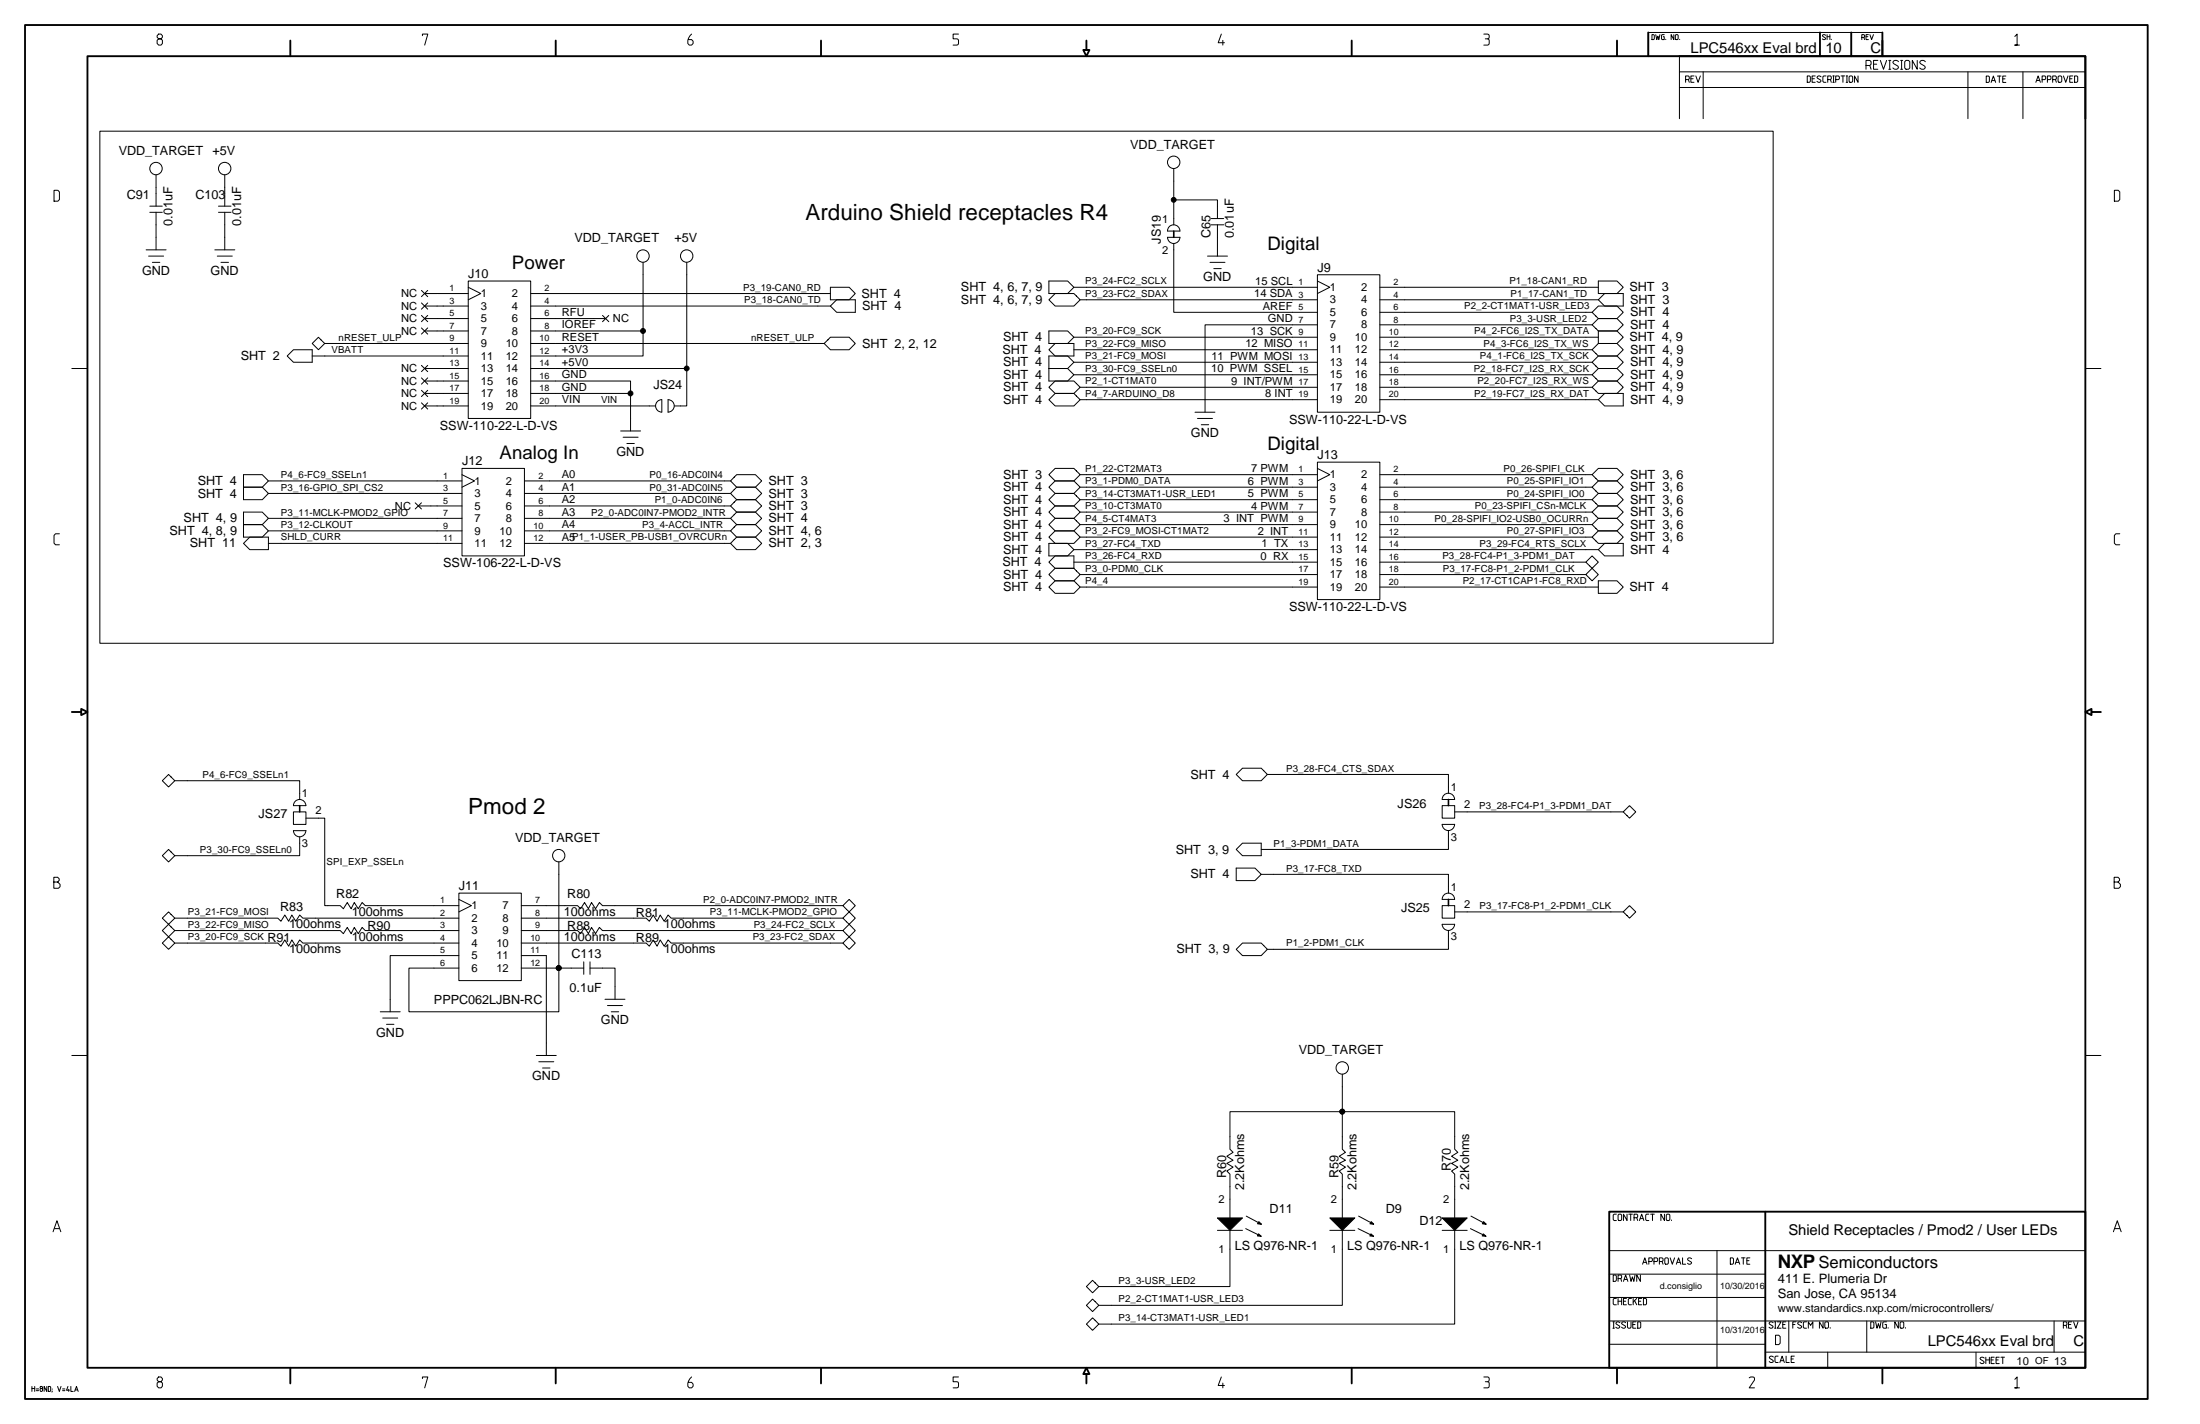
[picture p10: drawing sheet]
<svg xmlns="http://www.w3.org/2000/svg" width="432mm" height="279mm" viewBox="0 0 432 279" stroke-linecap="round" stroke-linejoin="round" font-family="sans-serif">
<g fill="none" stroke="#000" stroke-width=".2">
<path d="M31.1 6.7l-.3 .3v.3l.3 .3h.5l.3 .3v.6l-.3 .3h-.5l-.3-.3v-.6l.3-.3h.5l.3-.3v-.3l-.3-.3zM82.9 7v-.3h1.1l-.6 2.1M135.7 6.7a2.04 2.04 0 0 0-.7 1.8l.3 .3h.4l.3-.3v-.4l-.3-.3h-.6M188.1 6.7h-1v.9h.7l.3 .3-.1 .8-.9 .1M239.7 6.7l-.6 1.7h1.2M240 7.9v.9M291.2 6.7h.8a.55 .55 0 0 1 .2 .8l-.2 .1M291.5 7.6l.7 .1 .1 .8-.3 .3h-.8M324.2 6.8h.4l.1 .1v.7l-.1 .2h-.4zM325 6.8l.2 1 .2-.7 .2 .7 .2-1M326.6 6.8h-.4l-.1 .1 .1 .9h.4v-.6h-.1M326.9 7.7v.1"/>
<path d="M328.5 6.8v1l-.5-1v1M329 6.8l.4 .1v.7l-.2 .2-.4-.2v-.7zM329.6 11v12.3M329.6 17.2h79.7M329.6 14.1h79.7M329.7 7.7v.1M330.8 15.6h.6l.2-.1v-.4l-.2-.2h-.6v1.3M331.4 15.6l.2 .6M331.9 15.5h.4M332.5 14.9h-.6v1.3h.6M332.8 14.9l.5 1.3 .4-1.3M334.3 14.1v9.2"/>
<path d="M354.7 14.9h.5l.1 .2v.9l-.1 .2h-.5zM355.7 15.5h.4M356.3 14.9h-.6v1.3h.6M357.4 15.1a.47 .47 0 0 0-.8 .1l.7 .5v.3a.49 .49 0 0 1-.7 0M358.3 6.9l-.2-.1-.3 .1v.2l.5 .5-.2 .2-.4-.2M358.4 14.9h-.5l-.1 .2v.9l.1 .2h.5M358.6 7.2h.6M358.6 6.8v1M358.7 15.6h.6l.1-.1v-.4l-.1-.2h-.6v1.3M359.2 6.8v1M359.3 15.6l.1 .6M359.4 7.7v.1"/>
<path d="M359.7 16.2h.3M359.7 14.9h.3M359.9 14.9v1.3M360.3 15.6h.5l.2-.1v-.4l-.2-.2h-.5v1.3M361.4 14.9h.7M361.7 14.9v1.3M362.4 16.2h.2M362.4 14.9h.2M362.5 14.9v1.3M363.1 14.9h.4l.1 .2v.9l-.1 .2h-.4l-.2-.2v-.9zM364.7 14.9v1.3l-.7-1.3v1.3M365.4 7.3h.4l.2-.1-.2-.4h-.4v1"/>
<path d="M365.8 7.3l.2 .5M366.2 12.8h.8l.2-.2v-.5l-.2-.2h-.8v1.7M366.2 7.2h.4M366.7 6.8h-.5v1h.5M367 12.8l.2 .8M367 6.8l.3 1 .4-1M367.7 12.6h.6M368.6 11.9h-.9v1.7h.9M369.1 11.9l.6 1.7 .6-1.7M369.5 6.4h-46v4.6h46M370.7 13.6h.4M370.7 11.9h.4"/>
<path d="M370.9 11.9v1.7M372.6 12.1a.62 .62 0 0 0-1.1 .1l.1 .3 .9 .5 .1 .2-.1 .3a.7 .7 0 0 1-1-.2M373 13.6h.4M373 11.9h.4M373.2 11.9v1.7M374.1 11.9h.5l.2 .2v1.2l-.2 .3h-.5l-.3-.3v-1.2zM376.3 11.9v1.7l-1-1.7v1.7M377.9 12.1a.62 .62 0 0 0-1.1 .1l.1 .3 .9 .5 .1 .2-.1 .3a.68 .68 0 0 1-1-.2M386.2 14.1v9.2M389.8 14.9h.5l.2 .2v.9l-.2 .2h-.5zM390.8 16.2l.4-1.3 .5 1.3M391 15.8h.5"/>
<path d="M392 14.9h.7M392.4 14.9v1.3M393.1 15.5h.4M393.7 14.9h-.6v1.3h.6M395.5 7.2l.4-.5v2.1h-.4h.9M397 14.1v9.2M399.6 16.2l.4-1.3 .5 1.3M399.8 15.8h.5M400.8 15.6h.5l.2-.1v-.4l-.2-.2h-.5v1.3M401.8 15.6h.6l.1-.1v-.4l-.1-.2h-.6v1.3M402.9 15.6h.5l.2-.1v-.4l-.2-.2h-.5v1.3M403.4 15.6l.2 .6"/>
<path d="M404.1 14.9h.4l.2 .2v.9l-.2 .2h-.4l-.2-.2v-.9zM405 14.9l.4 1.3 .5-1.3M406.2 15.5h.5M406.8 14.9h-.6v1.3h.6M407.2 14.9h.4l.2 .2v.9l-.2 .2h-.4zM10.6 37.3h.8l.3 .4v1.5l-.3 .3h-.8zM19.6 25.7h328.4v100.5h-328.4zM30.6 34.3v6.1M44.1 34.3v6.1M230.4 39.2h8.6v3.7M230.4 33.1v11M415 37.3h.8l.3 .4v1.5l-.3 .3h-.8z"/>
<path d="M28.7 49h3.9M29.2 50.2h2.9M29.4 40.4h2.5M29.4 41.7h2.5M29.9 51.5h1.5M30.6 41.7v7.3M42.2 49h3.9M42.7 50.2h2.9M42.9 40.4h2.4M42.9 41.7h2.4M43.4 51.5h1.5M44.1 41.7v7.3"/>
<path d="M82.7 57l1.2 1.2M82.7 59.4l1.2 1.3M83.3 57.6h8.6M83.9 57l-1.2 1.2M83.9 59.4l-1.2 1.3M91.9 55.1h12.3v27h-12.3zM91.9 56.4l2.5 1.2-2.5 1.2M126.2 51.5v18.3l-22 .1M134.8 51.5v28.2h-2.4M163 56.4h3.7l1.2 1.2-1.2 1.2h-3.7zM163 57.6h-58.8M164.2 58.8h3.7v2.5h-3.7l-1.2-1.3z"/>
<path d="M205.9 58.8l1.2-1.2h3.7l1.2 1.2-1.2 1.2h-3.7zM205.9 55.1h3.6l1.3 1.3-1.3 1.2h-3.6zM210.8 56.4h47.8M212 58.8h46.6M229.2 46.5h2.4a1.22 1.22 0 0 1-1.2 1.3 1.22 1.22 0 0 1-1.2-1.3zM229.6 44.3a1.23 1.23 0 0 1 2 1h-2.4v-.4zM230.4 47.8v13.5h28.2M237 50.2h3.9M237.5 51.5h2.9M237.7 44.1h2.5M237.7 42.9h2.5M238.2 52.7h1.5"/>
<path d="M239 44.1v6.1M258.6 53.9h12.2v27h-12.2zM258.6 55.1l2.4 1.3-2.4 1.2M313.7 56.4h-42.9M313.7 55.1h3.7l1.2 1.3-1.2 1.2h-3.7zM313.7 58.8h-42.9M314.9 57.6h3.7v2.4h-3.7l-1.2-1.2zM14.1 72.3h3.1M56.4 69.9l1.2-1.3h3.7v2.5h-3.7zM61.3 67.4l1.2-1.2 1.2 1.2-1.2 1.2zM61.3 69.8l30.6 .1M63.7 67.4h28.2"/>
<path d="M82.7 71.7l1.2 1.2M82.7 74.1l1.2 1.3M82.7 76.6l1.2 1.2M82.7 79l1.2 1.3M82.7 61.9l1.2 1.2M82.7 64.3l1.2 1.3M83.3 77.2h8.6M83.3 62.5h8.6M83.3 64.9h8.6M83.3 60h8.6M83.3 72.3h8.6M83.3 74.8h8.6"/>
<path d="M83.3 79.7h8.6M83.9 71.7l-1.2 1.2M83.9 74.1l-1.2 1.3M83.9 76.6l-1.2 1.2M83.9 79l-1.2 1.3M83.9 61.9l-1.2 1.2M83.9 64.3l-1.2 1.3M104.2 74.8h19.6v9.8M118.3 61.9l1.2 1.2M118.9 62.5h-14.7M119.5 61.9l-1.2 1.2M123.8 77.2h-19.6"/>
<path d="M126.2 64.9h-22M128.7 79.7h-24.5M128.9 78.9l.6-.4 .4-.1v2.5a1.22 1.22 0 0 1-1-2zM131.1 78.4a1.22 1.22 0 0 1 1.2 1.2 1.22 1.22 0 0 1-1.2 1.3zM134.8 72.3h-30.6M161.8 67.4h-57.6M163 66.2h3.7l1.2 1.2-1.2 1.2h-3.7l-1.2-1.2zM163 60h-58.8M205.9 68.6l1.2-1.2h3.7v2.4h-3.7zM205.9 76l1.2-1.2h3.7l1.2 1.2-1.2 1.2h-3.7zM205.9 78.4l1.2-1.2h3.7l1.2 1.2-1.2 1.3h-3.7zM205.9 64.9h3.6l1.3 1.3-1.3 1.2h-3.6z"/>
<path d="M205.9 69.9h3.6l1.3 1.2-1.3 1.2h-3.6h3.6l1.3 1.2-1.3 1.3h-3.6zM210.8 73.5h47.8M210.8 66.2h47.8M210.8 68.6h47.8M212 78.4h46.6M212 76h46.6M258.6 63.7h-22.1v17.2M258.6 71.1h-47.8M312.5 73.5h-41.7M312.5 76h-41.7M312.5 71.1h-41.7M312.5 68.6h-41.7"/>
<path d="M312.5 61.3h-41.7M312.5 63.7h-41.7M313.7 66.2h-42.9M313.7 72.3h3.7l1.2 1.2-1.2 1.3h-3.7l-1.2-1.3zM313.7 74.8h3.7l1.2 1.2-1.2 1.2h-3.7l-1.2-1.2zM313.7 69.9h3.7l1.2 1.2-1.2 1.2h-3.7l-1.2-1.2zM313.7 67.4h3.7l1.2 1.2-1.2 1.2h-3.7l-1.2-1.2zM313.7 60h3.7l1.2 1.3-1.2 1.2h-3.7l-1.2-1.2zM313.7 62.5h3.7l1.2 1.2-1.2 1.2h-3.7l-1.2-1.2zM313.7 64.9h3.7l1.2 1.3-1.2 1.2h-3.7zM313.7 78.4h-42.9M314.9 77.2h3.7v2.5h-3.7l-1.2-1.3z"/>
<path d="M409.3 72.3h3M47.8 93.1h3.7l1.2 1.3-1.2 1.2h-3.7h3.7l1.2 1.2-1.2 1.2h-3.7zM52.7 94.4h38M52.7 96.8h38M81.5 98.7l1.2 1.2M82.1 99.3h8.6M82.7 98.7l-1.2 1.2M90.7 91.9h12.2v17.2h-12.2zM90.7 93.1l2.4 1.3-2.4 1.2M102.9 99.3h40.5M102.9 94.4h40.5M102.9 96.8h40.5"/>
<path d="M121.8 84.6h3.9M122.3 85.8h2.9M123 87h1.5M144.6 93.1h3.7l1.2 1.3-1.2 1.2h-3.7l-1.2-1.2zM144.6 95.6h3.7l1.2 1.2-1.2 1.2h-3.7l-1.2-1.2zM144.6 98h3.7l1.2 1.3-1.2 1.2h-3.7l-1.2-1.2zM205.9 98l1.2-1.2h3.7l1.2 1.2-1.2 1.3h-3.7zM205.9 95.6l1.2-1.2h3.7l1.2 1.2-1.2 1.2h-3.7zM205.9 93.1l1.2-1.2h3.7l1.2 1.2-1.2 1.3h-3.7zM234.5 80.9h4M235 82.1h3M235.8 83.3h1.4"/>
<path d="M258.6 90.7h12.2v26.9h-12.2zM258.6 91.9l2.4 1.2-2.4 1.3M258.6 95.6h-46.6M258.6 98h-46.6M258.6 93.1h-46.6M270.8 95.6h41.7M270.8 98h41.7M270.8 93.1h41.7M313.7 96.8h3.7l1.2 1.2-1.2 1.3h-3.7l-1.2-1.3zM313.7 94.4h3.7l1.2 1.2-1.2 1.2h-3.7l-1.2-1.2zM313.7 91.9h3.7l1.2 1.2-1.2 1.3h-3.7l-1.2-1.3zM11.7 104.7h-.8l-.3 .4v1.5l.3 .3h.8"/>
<path d="M47.8 100.5h3.7l1.2 1.2-1.2 1.2h-3.7h3.7l1.2 1.3-1.2 1.2h-3.7zM49 105.4h3.7v2.4h-3.7l-1.2-1.2zM52.7 101.7h38M90.7 106.6h-38M90.7 104.2h-38M102.9 106.6h40.5M102.9 101.7h40.5M102.9 104.2h40.5M144.6 105.4h3.7l1.2 1.2-1.2 1.2h-3.7l-1.2-1.2zM144.6 100.5h3.7l1.2 1.2-1.2 1.2h-3.7l-1.2-1.2zM144.6 102.9h3.7l1.2 1.3-1.2 1.2h-3.7l-1.2-1.2zM205.9 110.3l1.2-1.2h3.7v2.4h-3.7z"/>
<path d="M205.9 100.5l1.2-1.2h3.7l1.2 1.2-1.2 1.2h-3.7zM205.9 102.9l1.2-1.2h3.7l1.2 1.2-1.2 1.3h-3.7zM205.9 105.4l1.2-1.2h3.7l1.2 1.2-1.2 1.2h-3.7zM205.9 112.7l1.2-1.2h3.7l1.2 1.2-1.2 1.3h-3.7zM205.9 115.2l1.2-1.2h3.7l1.2 1.2-1.2 1.2h-3.7zM205.9 106.6h3.6l1.3 1.2-1.3 1.3h-3.6zM210.8 107.8h47.8M210.8 110.3h47.8M212 112.7h46.6M258.6 105.4h-46.6M258.6 100.5h-46.6M258.6 102.9h-46.6"/>
<path d="M258.6 115.2h-46.6M270.8 105.4h41.7M270.8 100.5h41.7M270.8 102.9h41.7M270.8 112.7h40.5M270.8 110.3h40.5M270.8 107.8h42.9M270.8 115.2h42.9M312.5 100.5l1.2-1.2h3.7l1.2 1.2-1.2 1.2h-3.7zM312.5 109.1l1.2 1.2-1.2 1.2-1.2-1.2zM312.5 111.5l1.2 1.2-1.2 1.3-1.2-1.3zM313.7 104.2h3.7l1.2 1.2-1.2 1.2h-3.7l-1.2-1.2z"/>
<path d="M313.7 101.7h3.7l1.2 1.2-1.2 1.3h-3.7l-1.2-1.3zM313.7 114h3.7l1.2 1.2-1.2 1.2h-3.7zM314.9 106.6h3.7v2.5h-3.7l-1.2-1.3zM416.1 104.7h-.8l-.3 .4v1.5l.3 .3h.8M31.9 153.2l1.2-1.2 1.2 1.2-1.2 1.2zM34.3 153.2h24.5v3.7M57.6 159.3h2.4v2.5h-2.4zM60 158.1a1.22 1.22 0 0 0-1.2-1.2 1.22 1.22 0 0 0-1.2 1.2h2.4M242.6 152l1.3-1.3h3.6l1.3 1.3-1.3 1.2h-3.6zM248.8 152h35.5v3.6M283.1 156.9h2.4M283.1 156.8a1.22 1.22 0 0 1 1.2-1.2 1.22 1.22 0 0 1 1.2 1.2"/>
<path d="M283.1 158.1h2.4v2.4h-2.4zM285.5 159.3h33.1M319.8 158.1l1.3 1.2-1.3 1.2-1.2-1.2zM10.6 173.1h.7l.3-.4v-.3l-.3-.3h-.7v2.2h.9l.3-.3v-.5l-.5-.4M31.9 167.9l1.2-1.2 1.2 1.2-1.2 1.2zM57.6 163a1.22 1.22 0 0 0 1.2 1.2 1.22 1.22 0 0 0 1.2-1.2M57.6 163h2.4M58.8 164.2v3.7h-24.5M60 160.5h3.7v17.2h3.1l.6 .6 .8-1.2 .7 1.2 .6-1.2 .8 1.2 .8-1.2 .6 .6h18.4M90.1 175.2h12.2v17.2h-12.2zM90.1 176.5l2.4 1.2-2.4 1.2M102.3 177.7h11l.7 .6 .7-1.2 .8 1.2 .6-1.2 .8 1.2 .7-1.2 .7 .6h47.1"/>
<path d="M109.7 169.1v29.4h-29.4v-8.6h9.8M165.4 177.7l1.3-1.2 1.2 1.2-1.2 1.2zM242.6 166.7l1.3-1.3h3.6v2.5h-3.6zM242.6 170.3h3.7l1.2 1.3-1.2 1.2h-3.7zM247.5 171.6h36.8v3.6M283.1 161.7a1.22 1.22 0 0 0 1.2 1.3 1.22 1.22 0 0 0 1.2-1.3M283.1 161.8h2.4M283.1 177.7h2.4v2.4h-2.4zM284.3 163v3.7h-36.8M285.5 176.4a1.22 1.22 0 0 0-1.2-1.2 1.22 1.22 0 0 0-1.2 1.2l2.4 .1M318.6 178.9h-33.1M319.8 177.7l1.3 1.2-1.3 1.2-1.2-1.2z"/>
<path d="M415 173.1h.7l.3-.4v-.3l-.3-.3h-.7v2.2h.9l.3-.3v-.5l-.5-.4M31.9 180.1l1.2-1.2 1.2 1.2-1.2 1.3zM31.9 182.6l1.2-1.2 1.2 1.2-1.2 1.2zM31.9 185l1.2-1.2 1.2 1.2-1.2 1.3zM34.3 180.1h20.2l.6 .7 .8-1.3 .8 1.3 .6-1.3 .8 1.3 .7-1.3 .6 .6h30.7M34.3 182.6h32.5l.6 .6 .8-1.2 .7 1.2 .6-1.2 .8 1.2 .8-1.2 .6 .6h18.4M34.3 185h20.2l.6 .7 .8-1.3 .8 1.3 .6-1.3 .8 1.3 .7-1.3 .6 .6h30.7M74.6 198.5h3.9M75.1 199.7h3M90.1 187.5h-13.5v11M102.3 180.1h24.5l.6 .7 .8-1.3 .8 1.3 .6-1.3 .8 1.3 .7-1.3 .6 .6h33.7M102.3 182.6h11l.7 .6 .7-1.2 .8 1.2 .6-1.2 .8 1.2 .7-1.2 .7 .6h47.1"/>
<path d="M102.3 185h24.5l.6 .7 .8-1.3 .8 1.3 .6-1.3 .8 1.3 .7-1.3 .6 .6h33.7M102.3 187.5h4.9v19.6M114.6 188.7v2.5M114.6 189.9h-12.3M115.8 189.9h4.9v6.2M115.8 188.7v2.5M118.7 196.1h4M119.2 197.3h3M120 198.5h1.4M165.4 185l1.3-1.2 1.2 1.2-1.2 1.3zM165.4 182.6l1.3-1.2 1.2 1.2-1.2 1.2zM165.4 180.1l1.3-1.2 1.2 1.2-1.2 1.3z"/>
<path d="M242.6 186.3l1.3-1.3h3.6l1.3 1.3-1.3 1.2h-3.6zM284.3 182.6v3.7h-35.5M285.5 181.4a1.22 1.22 0 0 1-1.2 1.2 1.22 1.22 0 0 1-1.2-1.2h2.4M14.1 207.1h3.1M75.9 201h1.4M105.3 207.1h3.9M105.7 208.3h3M106.5 209.5h1.5M263.5 210.8v14.7l.6 .6-1.3 .8 1.3 .7-1.3 .7 1.3 .7-1.3 .8 .7 .6v8.6M409.3 207.1h3M241.4 239v-8.6l-.6-.6 1.2-.8-1.2-.7 1.2-.7-1.2-.7 1.2-.8-.6-.6v-7.4h44.1v7.4l.6 .6-1.2 .8 1.2 .7-1.2 .7 1.2 .7-1.2 .8 .6 .6v8.6M244.6 238.6l3 1.6-.5-.5-.3 .4 .7 .1"/>
<path d="M266.7 238.6l2.9 1.6M288.7 238.6l3 1.6-.5-.5-.3 .4 .8 .1M317.2 238.2h-.4l-.2 .2v.9l.2 .2h.4M317.8 238.2h.3l.2 .2v.9l-.2 .2h-.3l-.2-.2v-.9zM319.3 238.2v1.3l-.7-1.3v1.3M319.7 238.2h.7M320.1 238.2v1.3M320.7 238.9h.5l.2-.1v-.4l-.2-.2h-.5v1.3M321.2 238.9l.2 .6M321.8 239.5l.4-1.3 .4 1.3M321.9 239.1h.6M323.6 238.2h-.4l-.2 .2v.9l.2 .2h.4"/>
<path d="M324 238.2h.7M324.3 238.2v1.3M326.7 238.2v1.3l-.7-1.3v1.3M327.2 238.2h.4l.1 .2v.9l-.1 .2h-.4l-.2-.2v-.9zM328.1 239.4v.1M10.4 241.7l.8-2.2 .7 2.2M10.7 241.1h.9M214.4 258.6l1.3 1.2-1.3 1.2-1.2-1.2zM214.4 254.9l1.3 1.2-1.3 1.2-1.2-1.2zM214.4 251.2l1.3 1.2-1.3 1.3-1.2-1.3zM239 241.4h4.9M241.4 241.4v11h-25.7"/>
<path d="M244.5 241.1l2.9 1.4M247.2 242.4h-.2l.1-.1 .1 .1M247.2 240.1h-.2l.1-.2 .2 .2M247.5 242.6l-.7-.1 .2-.4 .5 .5M261 241.4h4.9M263.5 241.4v14.7h-47.8M266.6 241.1l2.9 1.4M269.1 242.1l.5 .5-.7-.1zM269.1 242.3l.2 .1h-.3zM269.3 240.1h-.3l.2-.2 .1 .2M269.6 240.2l-.5-.5-.2 .4 .7 .1M283.1 241.4h4.9"/>
<path d="M285.5 241.4v18.4h-69.8M288.6 241.1l2.9 1.4M291.3 242.4h-.2l.1-.1 .2 .1M291.4 240.1h-.3l.1-.2 .2 .2M291.6 242.6l-.7-.1 .2-.4 .6 .5M315.8 245.4h93.5M315.8 254.6h30.7M315.8 250h30.7M315.8 259.2h93.5M316.6 259.4h.3M316.6 250.2h.5l.1 .1v.9l-.1 .2h-.5zM316.7 259.4v1.2"/>
<path d="M317.2 254.8h-.4l-.2 .1v.9l.2 .2h.4M317.6 255.3h.7M317.6 250.9h.5l.2-.2v-.4l-.2-.1h-.5v1.2M317.6 254.8v1.2M317.9 259.5a.47 .47 0 0 0-.8 .1l.7 .6 .1 .1-.1 .2a.47 .47 0 0 1-.7-.1M318.1 250.9l.2 .5M318.3 254.8v1.2M318.6 255.3h.5M318.6 251.4l.5-1.2 .4 1.2M318.8 251h.5M319.1 259.5a.47 .47 0 0 0-.8 .1l.7 .6v.3a.49 .49 0 0 1-.7-.1M319.2 254.8h-.6v1.2h.6"/>
<path d="M319.4 259.4v1l.2 .2h.4l.1-.2v-1M319.8 250.2l.3 1.2 .3-.9 .3 .9 .2-1.2M320.2 254.8h-.4l-.2 .1v.9l.2 .2h.4M320.5 259.9h.4M320.5 254.8v1.2M320.8 255.2l.4 .8M321.1 259.4h-.6v1.2h.6M321.2 254.8l-.7 .7M321.4 259.4h.5l.1 .1v.9l-.1 .2h-.5zM321.6 255.3h.4M322 250.2v1.2l-.8-1.2v1.2M322.2 254.8h-.6v1.2h.6"/>
<path d="M322.4 248.1l.4-1.3 .5 1.3M322.6 254.8h.4l.2 .1v.9l-.2 .2h-.4zM322.6 247.7h.5M323.6 247.5h.5l.2-.1v-.4l-.2-.2h-.5v1.3M324.6 247.5h.6l.2-.1v-.4l-.2-.2h-.6v1.3M325.7 247.5h.5l.2-.1v-.4l-.2-.2h-.5v1.3M326.2 247.5l.2 .6M326.9 246.8h.4l.1 .2v.9l-.1 .2h-.4l-.2-.2v-.9zM327.8 246.8l.4 1.3 .5-1.3M329 248.1l.5-1.3 .4 1.3M329.2 247.7h.5M330.2 246.8v1.3h.7"/>
<path d="M332 247a.47 .47 0 0 0-.8 .1l.8 .7-.3 .3-.5-.2M337 245.4v23M339.6 246.8h.5l.1 .2v.9l-.1 .2h-.5zM340.6 248.1l.4-1.3 .5 1.3M340.7 247.7h.6M341.8 246.8h.7M342.2 246.8v1.3M342.9 247.4h.4M343.5 246.8h-.6v1.3h.6M348 259.5a.47 .47 0 0 0-.8 .1l.8 .7-.3 .3-.5-.2M348.3 259.4h.3M348.4 259.4v1.2"/>
<path d="M348.8 259.4h.8l-.8 1.2h.8M349.9 259.9h.5M350.5 259.4h-.6v1.2h.6M351.1 259.2v6.1M351.9 259.9h.4M352.5 259.4h-.6v1.2M353.6 259.5a.47 .47 0 0 0-.8 .1l.8 .7a.45 .45 0 0 1-.3 .3 .45 .45 0 0 1-.5-.2M354.6 259.4h-.5l-.2 .1v.9l.2 .2h.5M357.8 259.4v1.2l-.7-1.2v1.2M358.3 259.4h.4l.2 .1v.9l-.2 .2h-.4l-.1-.2v-.9zM366.4 259.2v6.1M367.2 259.4h.4l.2 .1v.9l-.2 .2h-.4z"/>
<path d="M368.1 259.4l.3 1.2 .3-.9 .3 .9 .2-1.2M370.2 259.4h-.5l-.2 .1v.9l.2 .2h.5v-.7h-.2M372.6 259.4v1.2l-.7-1.2v1.2M373.1 259.4h.4l.2 .1v.9l-.2 .2h-.4l-.2-.2v-.9zM403.2 259.2v6.1M406 259.9h.4M406.6 259.4h-.6v1.2h.6M407 259.4l.4 1.2 .5-1.2M414.8 241.7l.8-2.2 .7 2.2M415.1 241.1h.9M6.3 272v1M6.3 272.4h.5"/>
<path d="M6.8 272v1M7.1 272.9h.5M7.1 272.5h.5M8 272l-.1 .3 .4 .3-.1 .4h-.2l-.1-.4 .3-.2 .1-.2zM9.2 272v1l-.5-1v1M9.5 272l.4 .2v.7l-.1 .1h-.3zM10.2 272.9v.2M10.2 272.5v.1M11.3 272l.3 1 .4-1M12.3 272.9h.4M12.3 272.5h.4M13.3 272l-.2 .8h.5"/>
<path d="M13.5 272.6v.4M13.9 272v1h.5M14.6 273l.4-1 .3 1M14.8 272.7h.4M31.1 270.2l-.3 .3v.3l.3 .3h.5l.3 .3v.6l-.3 .3h-.5l-.3-.3v-.6l.3-.3h.5l.3-.3v-.3l-.3-.3zM82.9 270.5v-.3h1.1l-.6 2.1M135.7 270.2a2.03 2.03 0 0 0-.7 1.8l.3 .3h.4l.3-.3v-.4l-.3-.4h-.6M188.1 270.2h-1v.9h.7l.3 .3-.1 .8-.9 .1M239.7 270.2l-.6 1.6h1.2M240 271.4v.9M291.2 270.2h.8a.5 .5 0 0 1 .3 .4 .5 .5 0 0 1-.3 .5M291.5 271.1l.7 .1 .1 .8-.3 .3h-.8"/>
<path d="M315.8 263.8h30.7M316.6 260.6h.3M343.3 270.3l.3-.1h.5l.2 .1 .1 .2v.3l-1.1 1.5h1.1M346.5 265.3h62.8M348.1 266.3a.47 .47 0 0 0-.8 .1l.8 .7a.45 .45 0 0 1-.8 0M348.3 260.6h.3M348.5 262h.6l.3 .3v1.2l-.3 .3h-.6zM349 266.1h-.4l-.2 .2v.8l.2 .2h.4M349.3 267.3l.5-1.2 .4 1.2M349.5 267h.6M350.6 266.1v1.2h.6M351.6 266.6h.4"/>
<path d="M352.2 266.1h-.6v1.2h.6M354.9 260.6v-1.2l.5 .7 .4-.7v1.2M358.7 265.3v3.1M359.2 260.5v.1M370.6 260.5v.1M374 260.5v.1M387.8 265.3v3.1M389.4 266.5l-.5-.2-.3 .3 .7 .5 .1 .2-.1 .1a.47 .47 0 0 1-.7-.1M389.8 266.3v1.2M389.8 266.8h.7M390.5 266.3v1.2M390.8 266.8h.4"/>
<path d="M391.4 266.3h-.6v1.2h.6M391.8 266.8h.4M392.4 266.3h-.6v1.2h.6M392.7 266.3h.7M393.1 266.3v1.2M395.5 270.6l.4-.4v2.1h-.4h.9M405 260.1h.5l.2-.2v-.4l-.2-.1h-.5v1.2M405.5 260.1l.2 .5"/>
<circle cx="30.6" cy="33.1" r="1.22"/>
<circle cx="44.1" cy="33.1" r="1.22"/>
<circle cx="230.4" cy="31.8" r="1.22"/>
<circle cx="126.2" cy="50.2" r="1.22"/>
<circle cx="134.8" cy="50.2" r="1.22"/>
<circle cx="109.7" cy="167.9" r="1.21"/>
<circle cx="263.4" cy="209.5" r="1.22"/>
</g>
<g fill="#000" stroke="#000" stroke-width=".2">
<path d="M239 239h4.9l-2.5 2.4z" fill-rule="evenodd"/>
<path d="M261 239h4.9l-2.4 2.4z" fill-rule="evenodd"/>
<path d="M283.1 239h4.9l-2.5 2.4z" fill-rule="evenodd"/>
<circle cx="230.4" cy="39.2" r=".48"/>
<circle cx="123.7" cy="77.2" r=".48"/>
<circle cx="126.2" cy="64.9" r=".48"/>
<circle cx="134.8" cy="72.3" r=".48"/>
<circle cx="109.7" cy="189.9" r=".48"/>
<circle cx="263.5" cy="218.1" r=".48"/>
</g>
<path d="M230.4 45.3v1.3M58.8 158.1v1.2M284.3 156.9v1.2M284.3 176.5v1.2" fill="none" stroke="#000" stroke-width=".32"/>
<g fill="none" stroke="#000" stroke-width=".37">
<path d="M4.9 4.9h416.6v269.6h-416.6zM17.2 11h392.1v257.4h-392.1zM57 8v3M109.1 8v3M161.1 8v3M213.2 8v1.8h-.6l.6 1.2 .6-1.2h-.6M265.3 8v3M317.4 8v3M323.5 6.4v4.6M329.6 11h79.7v12.3M357.2 6.4v4.6M363.3 6.4v4.6"/>
<path d="M369.5 6.4v4.6M14.1 139.7h1.8v.6l1.3-.6-1.3-.6v.6M410.5 139.7v.6l-1.2-.6 1.2-.6v.6h1.8M315.8 237.7h93.5v30.7h-93.5zM346.5 237.7v30.7M57 268.4v3M109.1 268.4v3M161.1 268.4v3M213.2 269.6h-.6l.6-1.2 .6 1.2h-.6v1.8M265.3 268.4v3M317.4 268.4v3M369.5 268.4v3"/>
</g>
<g font-size="4.4">
<text x="158.1" y="43.2">Arduino Shield receptacles R4</text>
<text x="91.9" y="159.6">Pmod 2</text>
</g>
<g font-size="3.7">
<text x="100.5" y="52.7">Power</text>
<text x="248.8" y="49">Digital</text>
<text x="248.8" y="88.2">Digital</text>
<text x="98" y="90.1">Analog In</text>
<text x="348.9" y="248.7">NXP</text>
</g>
<text font-size="3.3" x="356.9" y="248.8">Semiconductors</text>
<g font-size="2.9">
<text x="331.8" y="10.5">LPC546xx Eval brd</text>
<text x="358.3" y="10.5">10</text>
<text x="367.1" y="10.5">C</text>
<text x="351" y="242.4">Shield Receptacles / Pmod2 / User LEDs</text>
<text x="378.4" y="264.1">LPC546xx Eval brd</text>
<text x="407" y="264.1">C</text>
</g>
<g font-size="2.5">
<text x="221.8" y="29.2">VDD_TARGET</text>
<text x="23.3" y="30.4">VDD_TARGET</text>
<text x="41.7" y="30.4">+5V</text>
<text x="24.9" y="39">C91</text>
<text x="38.4" y="39">C103</text>
<text x="33.9" y="44.3" transform="rotate(-90 33.9 44.3)">0.01uF</text>
<text x="47.3" y="44.3" transform="rotate(-90 47.3 44.3)">0.01uF</text>
<text x="112.8" y="47.5">VDD_TARGET</text>
<text x="132.4" y="47.5">+5V</text>
<text x="227.9" y="47.8" transform="rotate(-90 227.9 47.8)">JS19</text>
<text x="237.6" y="46.7" transform="rotate(-90 237.6 46.7)">C65</text>
<text x="242.2" y="46.7" transform="rotate(-90 242.2 46.7)">0.01uF</text>
<text x="27.9" y="53.9">GND</text>
<text x="41.3" y="53.9">GND</text>
<text x="258.6" y="53.3">J9</text>
<text x="91.9" y="54.5">J10</text>
<text x="169.1" y="58.4">SHT 4</text>
<text x="188.6" y="59.6">SHT 4, 6, 7, 9</text>
<text x="188.6" y="57.2">SHT 4, 6, 7, 9</text>
<text x="236.2" y="55.1">GND</text>
<text x="319.8" y="57.2">SHT 3</text>
<text x="320" y="59.6">SHT 3</text>
<text x="169.2" y="60.9">SHT 4</text>
<text x="320" y="62.1">SHT 4</text>
<text x="320" y="64.5">SHT 4</text>
<text x="47.2" y="70.7">SHT 2</text>
<text x="169.2" y="68.2">SHT 2, 2, 12</text>
<text x="196.7" y="69.4">SHT 4</text>
<text x="196.9" y="67">SHT 4</text>
<text x="196.9" y="71.9">SHT 4</text>
<text x="319.8" y="67">SHT 4, 9</text>
<text x="320" y="71.9">SHT 4, 9</text>
<text x="320" y="69.4">SHT 4, 9</text>
<text x="128.3" y="76.3">JS24</text>
<text x="196.9" y="74.3">SHT 4</text>
<text x="196.9" y="76.8">SHT 4</text>
<text x="320" y="74.3">SHT 4, 9</text>
<text x="320" y="76.8">SHT 4, 9</text>
<text x="196.9" y="79.2">SHT 4</text>
<text x="253" y="83.1">SSW-110-22-L-D-VS</text>
<text x="320" y="79.2">SHT 4, 9</text>
<text x="86.3" y="84.3">SSW-110-22-L-D-VS</text>
<text x="121" y="89.4">GND</text>
<text x="233.7" y="85.7">GND</text>
<text x="38.8" y="95.2">SHT 4</text>
<text x="90.7" y="91.3">J12</text>
<text x="150.9" y="95.2">SHT 3</text>
<text x="196.9" y="93.9">SHT 3</text>
<text x="258.6" y="90">J13</text>
<text x="320" y="93.9">SHT 3, 6</text>
<text x="38.8" y="97.6">SHT 4</text>
<text x="150.9" y="97.6">SHT 3</text>
<text x="150.9" y="100.1">SHT 3</text>
<text x="196.9" y="98.8">SHT 4</text>
<text x="196.9" y="96.4">SHT 4</text>
<text x="196.9" y="101.3">SHT 4</text>
<text x="320" y="101.3">SHT 3, 6</text>
<text x="320" y="98.8">SHT 3, 6</text>
<text x="320" y="96.4">SHT 3, 6</text>
<text x="33.3" y="105">SHT 4, 8, 9</text>
<text x="36" y="102.5">SHT 4, 9</text>
<text x="37.3" y="107.4">SHT 11</text>
<text x="150.9" y="102.5">SHT 4</text>
<text x="150.9" y="107.4">SHT 2, 3</text>
<text x="150.9" y="105">SHT 4, 6</text>
<text x="196.9" y="103.7">SHT 4</text>
<text x="196.9" y="106.2">SHT 4</text>
<text x="320" y="106.2">SHT 3, 6</text>
<text x="320" y="103.7">SHT 3, 6</text>
<text x="87" y="111.3">SSW-106-22-L-D-VS</text>
<text x="196.7" y="111.1">SHT 4</text>
<text x="196.9" y="113.5">SHT 4</text>
<text x="196.9" y="108.6">SHT 4</text>
<text x="320" y="108.6">SHT 4</text>
<text x="196.9" y="116">SHT 4</text>
<text x="253" y="119.9">SSW-110-22-L-D-VS</text>
<text x="319.8" y="116">SHT 4</text>
<text x="233.6" y="152.8">SHT 4</text>
<text x="50.8" y="160.5">JS27</text>
<text x="274.3" y="158.6">JS26</text>
<text x="101.1" y="165.2">VDD_TARGET</text>
<text x="230.8" y="167.5">SHT 3, 9</text>
<text x="233.6" y="172.4">SHT 4</text>
<text x="55" y="178.7">R83</text>
<text x="66" y="176.3">R82</text>
<text x="69" y="179.7">100ohms</text>
<text x="90.1" y="174.6">J11</text>
<text x="110.7" y="179.7">100ohms</text>
<text x="111.3" y="176.3">R80</text>
<text x="124.8" y="179.9">R81</text>
<text x="275" y="178.9">JS25</text>
<text x="52.5" y="184.8">R91</text>
<text x="56.8" y="182.2">100ohms</text>
<text x="69" y="184.6">100ohms</text>
<text x="72.1" y="182.4">R90</text>
<text x="110.7" y="184.6">100ohms</text>
<text x="111.3" y="182.4">R88</text>
<text x="124.8" y="184.8">R89</text>
<text x="130.3" y="182.2">100ohms</text>
<text x="56.8" y="187.1">100ohms</text>
<text x="112.1" y="187.9">C113</text>
<text x="130.3" y="187.1">100ohms</text>
<text x="230.9" y="187.1">SHT 3, 9</text>
<text x="85.2" y="197.1">PPPC062LJBN-RC</text>
<text x="111.8" y="194.5">0.1uF</text>
<text x="73.8" y="203.4">GND</text>
<text x="117.9" y="200.9">GND</text>
<text x="254.9" y="206.8">VDD_TARGET</text>
<text x="104.5" y="212">GND</text>
<text x="240.7" y="231.1" transform="rotate(-90 240.7 231.1)">R60</text>
<text x="244.2" y="233.6" transform="rotate(-90 244.2 233.6)">2.2Kohms</text>
<text x="262.7" y="231.1" transform="rotate(-90 262.7 231.1)">R59</text>
<text x="266.3" y="233.6" transform="rotate(-90 266.3 233.6)">2.2Kohms</text>
<text x="284.8" y="229.8" transform="rotate(-90 284.8 229.8)">R70</text>
<text x="288.3" y="233.6" transform="rotate(-90 288.3 233.6)">2.2Kohms</text>
<text x="249.2" y="237.9">D11</text>
<text x="272" y="237.9">D9</text>
<text x="242.3" y="245.3">LS Q976-NR-1</text>
<text x="264.4" y="245.3">LS Q976-NR-1</text>
<text x="278.6" y="240.4">D12</text>
<text x="286.4" y="245.3">LS Q976-NR-1</text>
<text x="348.9" y="251.8">411 E. Plumeria Dr</text>
<text x="348.9" y="254.7">San Jose, CA 95134</text>
</g>
<g font-size="2.2">
<text x="228.1" y="43.7">1</text>
<text x="228.1" y="49.8">2</text>
<text x="78.7" y="58.3">NC</text>
<text x="94.4" y="58.3">1</text>
<text x="100.5" y="58.3">2</text>
<text x="246.1" y="58.3">14 SDA</text>
<text x="246.4" y="55.9">15 SCL</text>
<text x="261" y="57.1">1</text>
<text x="261" y="59.5">3</text>
<text x="267.1" y="57.1">2</text>
<text x="267.1" y="59.5">4</text>
<text x="78.7" y="60.8">NC</text>
<text x="78.7" y="63.2">NC</text>
<text x="78.7" y="65.7">NC</text>
<text x="94.4" y="60.8">3</text>
<text x="94.4" y="63.2">5</text>
<text x="94.4" y="65.7">7</text>
<text x="100.5" y="60.8">4</text>
<text x="100.5" y="63.2">6</text>
<text x="100.5" y="65.7">8</text>
<text x="110.3" y="64.5">IOREF</text>
<text x="110.3" y="62">RFU</text>
<text x="120.3" y="63.2">NC</text>
<text x="245.5" y="65.7">13 SCK</text>
<text x="247.9" y="60.8">AREF</text>
<text x="248.9" y="63.2">GND</text>
<text x="261" y="62">5</text>
<text x="261" y="64.5">7</text>
<text x="267.1" y="62">6</text>
<text x="267.1" y="64.5">8</text>
<text x="94.4" y="68.1">9</text>
<text x="94.4" y="70.6">11</text>
<text x="99.3" y="68.1">10</text>
<text x="99.3" y="70.6">12</text>
<text x="110.3" y="71.8">+5V0</text>
<text x="110.3" y="69.3">+3V3</text>
<text x="110.3" y="66.9">RESET</text>
<text x="237.8" y="70.6">11 PWM MOSI</text>
<text x="244.4" y="68.1">12 MISO</text>
<text x="261" y="66.9">9</text>
<text x="261" y="69.3">11</text>
<text x="261" y="71.8">13</text>
<text x="265.9" y="66.9">10</text>
<text x="265.9" y="69.3">12</text>
<text x="265.9" y="71.8">14</text>
<text x="78.7" y="73">NC</text>
<text x="78.7" y="75.5">NC</text>
<text x="78.7" y="77.9">NC</text>
<text x="94.4" y="73">13</text>
<text x="94.4" y="75.5">15</text>
<text x="94.4" y="77.9">17</text>
<text x="99.3" y="73">14</text>
<text x="99.3" y="75.5">16</text>
<text x="99.3" y="77.9">18</text>
<text x="110.3" y="76.7">GND</text>
<text x="110.3" y="74.3">GND</text>
<text x="237.7" y="73">10 PWM SSEL</text>
<text x="241.6" y="75.5">9 INT/PWM</text>
<text x="248.3" y="77.9">8 INT</text>
<text x="261" y="74.3">15</text>
<text x="261" y="76.7">17</text>
<text x="265.9" y="74.3">16</text>
<text x="265.9" y="76.7">18</text>
<text x="78.7" y="80.4">NC</text>
<text x="94.4" y="80.4">19</text>
<text x="99.3" y="80.4">20</text>
<text x="110.3" y="79.1">VIN</text>
<text x="261" y="79.1">19</text>
<text x="265.9" y="79.1">20</text>
<text x="93.1" y="95.1">1</text>
<text x="99.3" y="95.1">2</text>
<text x="110.3" y="93.9">A0</text>
<text x="244.9" y="95.1">6 PWM</text>
<text x="245.6" y="92.6">7 PWM</text>
<text x="261" y="93.9">1</text>
<text x="267.1" y="93.9">2</text>
<text x="77.5" y="100">NC</text>
<text x="93.1" y="97.5">3</text>
<text x="93.1" y="100">5</text>
<text x="99.3" y="97.5">4</text>
<text x="99.3" y="100">6</text>
<text x="110.3" y="101.2">A3</text>
<text x="110.3" y="98.8">A2</text>
<text x="110.3" y="96.3">A1</text>
<text x="244.9" y="97.5">5 PWM</text>
<text x="245.6" y="100">4 PWM</text>
<text x="261" y="96.3">3</text>
<text x="261" y="98.8">5</text>
<text x="261" y="101.2">7</text>
<text x="267.1" y="96.3">4</text>
<text x="267.1" y="98.8">6</text>
<text x="267.1" y="101.2">8</text>
<text x="93.1" y="102.4">7</text>
<text x="93.1" y="107.3">11</text>
<text x="93.1" y="104.9">9</text>
<text x="98" y="107.3">12</text>
<text x="98" y="104.9">10</text>
<text x="99.3" y="102.4">8</text>
<text x="110.3" y="106.1">A5</text>
<text x="110.3" y="103.7">A4</text>
<text x="240.2" y="102.4">3 INT PWM</text>
<text x="246.8" y="104.9">2 INT</text>
<text x="247.6" y="107.3">1 TX</text>
<text x="261" y="103.7">9</text>
<text x="261" y="106.1">11</text>
<text x="265.9" y="103.7">10</text>
<text x="265.9" y="106.1">12</text>
<text x="247.4" y="109.8">0 RX</text>
<text x="261" y="108.6">13</text>
<text x="261" y="111">15</text>
<text x="261" y="113.5">17</text>
<text x="265.9" y="108.6">14</text>
<text x="265.9" y="111">16</text>
<text x="265.9" y="113.5">18</text>
<text x="261" y="115.9">19</text>
<text x="265.9" y="115.9">20</text>
<text x="284.7" y="155.1">1</text>
<text x="59.3" y="156.4">1</text>
<text x="61.9" y="159.8">2</text>
<text x="287.4" y="158.6">2</text>
<text x="59.3" y="166.2">3</text>
<text x="284.7" y="164.9">3</text>
<text x="92.5" y="178.4">1</text>
<text x="98.6" y="178.4">7</text>
<text x="284.7" y="174.7">1</text>
<text x="287.4" y="178.2">2</text>
<text x="92.5" y="180.9">2</text>
<text x="92.5" y="183.3">3</text>
<text x="92.5" y="185.8">4</text>
<text x="97.4" y="185.8">10</text>
<text x="98.6" y="180.9">8</text>
<text x="98.6" y="183.3">9</text>
<text x="284.7" y="184.5">3</text>
<text x="92.5" y="190.7">6</text>
<text x="92.5" y="188.2">5</text>
<text x="97.4" y="190.7">12</text>
<text x="97.4" y="188.2">11</text>
<text x="239.2" y="236.1">2</text>
<text x="261.2" y="236.1">2</text>
<text x="283.3" y="236.1">2</text>
<text x="239.2" y="245.9">1</text>
<text x="261.2" y="245.9">1</text>
<text x="283.3" y="245.9">1</text>
<text x="348.9" y="257.5">www.standardics.nxp.com/microcontrollers/</text>
<text x="395.8" y="267.7">10</text>
<text x="403.2" y="267.7">13</text>
</g>
<g font-size="1.9">
<text x="145.9" y="57">P3_19-CAN0_RD</text>
<text x="146.1" y="59.5">P3_18-CAN0_TD</text>
<text x="213" y="55.8">P3_24-FC2_SCLX</text>
<text x="213" y="58.3">P3_23-FC2_SDAX</text>
<text x="296.2" y="55.8">P1_18-CAN1_RD</text>
<text x="296.5" y="58.3">P1_17-CAN1_TD</text>
<text x="213" y="65.6">P3_20-FC9_SCK</text>
<text x="287.4" y="60.7">P2_2-CT1MAT1-USR_LED3</text>
<text x="289.3" y="65.6">P4_2-FC6_I2S_TX_DATA</text>
<text x="296.4" y="63.2">P3_3-USR_LED2</text>
<text x="65.1" y="69.3">VBATT</text>
<text x="66.4" y="66.8">nRESET_ULP</text>
<text x="147.4" y="66.8">nRESET_ULP</text>
<text x="213" y="68.1">P3_22-FC9_MISO</text>
<text x="213" y="70.5">P3_21-FC9_MOSI</text>
<text x="290.5" y="70.5">P4_1-FC6_I2S_TX_SCK</text>
<text x="291.2" y="68.1">P4_3-FC6_I2S_TX_WS</text>
<text x="213" y="73">P3_30-FC9_SSELn0</text>
<text x="213" y="75.4">P2_1-CT1MAT0</text>
<text x="213" y="77.9">P4_7-ARDUINO_D8</text>
<text x="289.2" y="73">P2_18-FC7_I2S_RX_SCK</text>
<text x="289.3" y="77.9">P2_19-FC7_I2S_RX_DAT</text>
<text x="290" y="75.4">P2_20-FC7_I2S_RX_WS</text>
<text x="118" y="79.1">VIN</text>
<text x="55.1" y="93.8">P4_6-FC9_SSELn1</text>
<text x="127.5" y="93.8">P0_16-ADC0IN4</text>
<text x="213" y="95">P3_1-PDM0_DATA</text>
<text x="213" y="92.6">P1_22-CT2MAT3</text>
<text x="295.1" y="92.6">P0_26-SPIFI_CLK</text>
<text x="295.7" y="95">P0_25-SPIFI_IO1</text>
<text x="55.1" y="101.2">P3_11-MCLK-PMOD2_GPIO</text>
<text x="55.1" y="96.2">P3_16-GPIO_SPI_CS2</text>
<text x="116.1" y="101.2">P2_0-ADC0IN7-PMOD2_INTR</text>
<text x="127.5" y="96.2">P0_31-ADC0IN5</text>
<text x="128.5" y="98.7">P1_0-ADC0IN6</text>
<text x="213" y="97.5">P3_14-CT3MAT1-USR_LED1</text>
<text x="213" y="99.9">P3_10-CT3MAT0</text>
<text x="289.5" y="99.9">P0_23-SPIFI_CSn-MCLK</text>
<text x="295.7" y="97.5">P0_24-SPIFI_IO0</text>
<text x="55.1" y="106">SHLD_CURR</text>
<text x="55.1" y="103.6">P3_12-CLKOUT</text>
<text x="112.3" y="106">P1_1-USER_PB-USB1_OVRCURn</text>
<text x="126" y="103.6">P3_4-ACCL_INTR</text>
<text x="213" y="107.3">P3_27-FC4_TXD</text>
<text x="213" y="102.4">P4_5-CT4MAT3</text>
<text x="213" y="104.8">P3_2-FC9_MOSI-CT1MAT2</text>
<text x="281.6" y="102.4">P0_28-SPIFI_IO2-USB0_OCURRn</text>
<text x="290.4" y="107.3">P3_29-FC4_RTS_SCLX</text>
<text x="295.7" y="104.8">P0_27-SPIFI_IO3</text>
<text x="213" y="109.7">P3_26-FC4_RXD</text>
<text x="213" y="112.2">P3_0-PDM0_CLK</text>
<text x="283.1" y="109.7">P3_28-FC4-P1_3-PDM1_DAT</text>
<text x="283.2" y="112.2">P3_17-FC8-P1_2-PDM1_CLK</text>
<text x="213" y="114.6">P4_4</text>
<text x="287.1" y="114.6">P2_17-CT1CAP1-FC8_RXD</text>
<text x="39.8" y="152.6">P4_6-FC9_SSELn1</text>
<text x="252.4" y="151.4">P3_28-FC4_CTS_SDAX</text>
<text x="290.3" y="158.8">P3_28-FC4-P1_3-PDM1_DAT</text>
<text x="39.2" y="167.3">P3_30-FC9_SSELn0</text>
<text x="250" y="166.1">P1_3-PDM1_DATA</text>
<text x="64.1" y="169.8">SPI_EXP_SSELn</text>
<text x="252.4" y="171">P3_17-FC8_TXD</text>
<text x="36.9" y="179.6">P3_21-FC9_MOSI</text>
<text x="138" y="177.1">P2_0-ADC0IN7-PMOD2_INTR</text>
<text x="139.3" y="179.6">P3_11-MCLK-PMOD2_GPIO</text>
<text x="290.4" y="178.4">P3_17-FC8-P1_2-PDM1_CLK</text>
<text x="36.9" y="182">P3_22-FC9_MISO</text>
<text x="36.9" y="184.5">P3_20-FC9_SCK</text>
<text x="147.7" y="184.5">P3_23-FC2_SDAX</text>
<text x="147.9" y="182">P3_24-FC2_SCLX</text>
<text x="252.4" y="185.7">P1_2-PDM1_CLK</text>
<text x="219.5" y="251.9">P3_3-USR_LED2</text>
<text x="219.5" y="255.5">P2_2-CT1MAT1-USR_LED3</text>
<text x="219.5" y="259.2">P3_14-CT3MAT1-USR_LED1</text>
<text x="399.5" y="267.7">OF</text>
</g>
<g font-size="1.8">
<text x="88.2" y="59.6">3</text>
<text x="88.2" y="57.2">1</text>
<text x="106.9" y="59.6">4</text>
<text x="106.9" y="57.2">2</text>
<text x="254.9" y="55.9">1</text>
<text x="254.9" y="58.4">3</text>
<text x="273.5" y="55.9">2</text>
<text x="273.5" y="58.4">4</text>
<text x="88.2" y="64.5">7</text>
<text x="88.2" y="62.1">5</text>
<text x="106.9" y="64.5">8</text>
<text x="106.9" y="62.1">6</text>
<text x="254.9" y="60.8">5</text>
<text x="254.9" y="63.3">7</text>
<text x="254.9" y="65.7">9</text>
<text x="272.6" y="65.7">10</text>
<text x="273.5" y="60.8">6</text>
<text x="273.5" y="63.3">8</text>
<text x="88.2" y="71.9">13</text>
<text x="88.2" y="69.4">11</text>
<text x="88.2" y="67">9</text>
<text x="105.9" y="71.9">14</text>
<text x="105.9" y="69.4">12</text>
<text x="105.9" y="67">10</text>
<text x="254.9" y="68.2">11</text>
<text x="254.9" y="70.6">13</text>
<text x="272.6" y="68.2">12</text>
<text x="272.6" y="70.6">14</text>
<text x="88.2" y="76.8">17</text>
<text x="88.2" y="74.3">15</text>
<text x="105.9" y="76.8">18</text>
<text x="105.9" y="74.3">16</text>
<text x="254.9" y="73.1">15</text>
<text x="254.9" y="75.5">17</text>
<text x="254.9" y="78">19</text>
<text x="272.6" y="73.1">16</text>
<text x="272.6" y="75.5">18</text>
<text x="272.6" y="78">20</text>
<text x="88.2" y="79.2">19</text>
<text x="105.9" y="79.2">20</text>
<text x="87" y="93.9">1</text>
<text x="105.7" y="93.9">2</text>
<text x="254.9" y="92.7">1</text>
<text x="254.9" y="95.1">3</text>
<text x="273.5" y="92.7">2</text>
<text x="273.5" y="95.1">4</text>
<text x="87" y="101.3">7</text>
<text x="87" y="98.8">5</text>
<text x="87" y="96.4">3</text>
<text x="105.7" y="101.3">8</text>
<text x="105.7" y="98.8">6</text>
<text x="105.7" y="96.4">4</text>
<text x="254.9" y="97.6">5</text>
<text x="254.9" y="100">7</text>
<text x="273.5" y="97.6">6</text>
<text x="273.5" y="100">8</text>
<text x="87" y="106.2">11</text>
<text x="87" y="103.7">9</text>
<text x="104.7" y="106.2">12</text>
<text x="104.7" y="103.7">10</text>
<text x="254.9" y="102.5">9</text>
<text x="254.9" y="104.9">11</text>
<text x="254.9" y="107.4">13</text>
<text x="272.6" y="104.9">12</text>
<text x="272.6" y="107.4">14</text>
<text x="272.6" y="102.5">10</text>
<text x="254.9" y="109.9">15</text>
<text x="254.9" y="112.3">17</text>
<text x="272.6" y="109.9">16</text>
<text x="272.6" y="112.3">18</text>
<text x="254.9" y="114.7">19</text>
<text x="272.6" y="114.7">20</text>
<text x="86.4" y="179.7">2</text>
<text x="86.4" y="177.3">1</text>
<text x="105.1" y="179.7">8</text>
<text x="105.1" y="177.3">7</text>
<text x="86.4" y="184.6">4</text>
<text x="86.4" y="182.1">3</text>
<text x="104.1" y="184.6">10</text>
<text x="105.1" y="182.1">9</text>
<text x="86.4" y="189.5">6</text>
<text x="86.4" y="187.1">5</text>
<text x="104.1" y="189.5">12</text>
<text x="104.1" y="187">11</text>
<text x="325.8" y="253">d.consiglio</text>
<text x="337.6" y="253">10/30/2016</text>
<text x="337.6" y="261.6">10/31/2016</text>
</g>
</svg>
